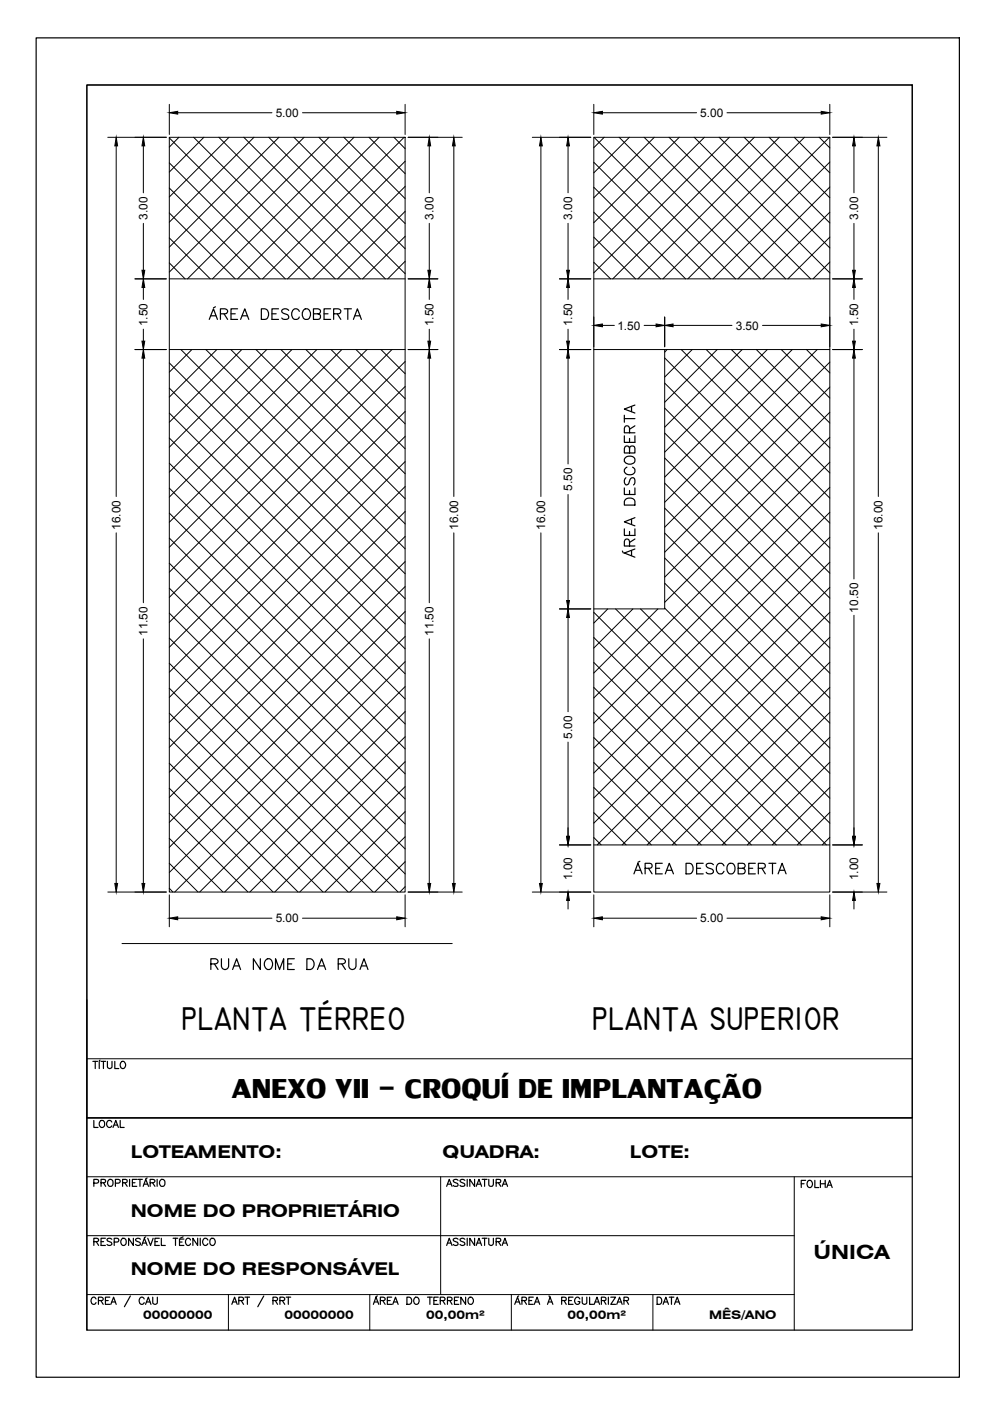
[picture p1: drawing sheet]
<svg xmlns="http://www.w3.org/2000/svg" width="210mm" height="297mm" viewBox="0 0 210 297" stroke-linecap="round" stroke-linejoin="round" font-family="sans-serif">
<!-- layer: COTAS -->
<g fill="none" stroke="#000" stroke-width=".21">
<path d="M22.9 29.1h12.4M24.6 30.9v74.4M30.4 30.9v10M35.9 39.9l19.3 19.2M35.9 34.5l24.6 24.6M35.9 29.2l29.9 29.9M35.9 22.1v6.4M37.7 23.9h20M37.9 29.1l-2 2.1M41.1 29.1l30 30M43.2 29.1l-7.3 7.4M46.4 29.1l30 30"/>
<path d="M48.6 29.1l-12.7 12.7M51.7 29.1l30 30M53.8 29.1l-17.9 18M57 29.1l28.9 28.9M59.1 29.1l-23.2 23.3M62.3 29.1l23.6 23.6M64.1 23.9h20M64.5 29.1l-28.6 28.6M67.6 29.1l18.3 18.3M69.8 29.1l-30 30M72.9 29.1l13 13M75.1 29.1l-30.1 30"/>
<path d="M78.2 29.1l7.7 7.7M80.4 29.1l-30 30M83.5 29.1l2.4 2.4M85.7 29.1l-30 30M85.9 34.2l-24.9 24.9M85.9 39.5l-19.6 19.6M85.9 22.1v6.4M86.5 29.1h11.5M91 30.9v10M96.2 30.9v74.4M112.9 29.1h12.4M114.7 30.9v74.4"/>
<path d="M120.4 30.9v10M125.9 39.7l19.5 19.4M125.9 34.4l24.8 24.7M125.9 22.1v6.4M125.9 29.1l30.1 30M127.7 23.9h20M128.1 29.1l-2.2 2.2M131.3 29.1l29.9 30M133.4 29.1l-7.5 7.5M136.6 29.1l30 30M138.7 29.1l-12.8 12.8M141.9 29.1l30 30"/>
<path d="M144 29.1l-18.1 18.1M147.2 29.1l28.7 28.8M149.4 29.1l-23.5 23.4M152.5 29.1l23.4 23.5M154.1 23.9h20M154.6 29.1l-28.7 28.8M157.8 29.1l18.1 18.2M159.9 29.1l-30 30M163.1 29.1l12.8 12.8M165.2 29.1l-29.9 30M168.4 29.1l7.5 7.5M170.6 29.1l-30.1 30"/>
<path d="M173.7 29.1l2.2 2.3M175.9 29.1l-30.1 30M175.9 34.4l-24.7 24.7M175.9 39.7l-19.4 19.4M175.9 22.1v6.4M176.5 29.1h11.5M181.1 30.9v10M186.2 30.9v74.4M28.6 59.1h6.7M30.4 47.4v9.9M35.9 55.7l3.3 3.4M35.9 50.4l8.7 8.7"/>
<path d="M35.9 45.2l14 13.9M85.9 44.8l-14.3 14.3M85.9 50.1l-9 9M85.9 55.4l-3.7 3.7M86.5 59.1h6.3M91 47.4v9.9M118.6 59.1h6.7M120.4 47.4v9.9M125.9 55.6l3.6 3.5M125.9 50.3l8.8 8.8M125.9 45l14.1 14.1M175.9 45l-14.1 14.1"/>
<path d="M175.9 50.3l-8.9 8.8M175.9 55.6l-3.5 3.5M176.5 59.1h6.3M181.1 47.4v9.9M28.6 74.1h6.7M30.4 60.9v2.6M30.4 69.8v2.5M30.4 75.9v51.9M35.9 76.9l50 50M38.4 74.1l47.5 47.6M40.7 74.1l-4.8 4.8M43.6 74.1l42.3 42.3"/>
<path d="M46 74.1l-10.1 10.1M48.9 74.1l37 37M51.3 74.1l-15.4 15.4M54.3 74.1l31.6 31.6M56.6 74.1l-20.7 20.7M59.6 74.1l26.3 26.3M61.9 74.1l-26 26M64.9 74.1l21 21.1M67.2 74.1l-31.3 31.3M70.2 74.1l15.7 15.8M72.5 74.1l-36.6 36.6M75.5 74.1l10.4 10.4"/>
<path d="M77.8 74.1l-41.9 41.9M80.8 74.1l5.1 5.1M83.1 74.1l-47.2 47.2M85.9 76.7l-50 49.9M86.5 74.1h6.3M91 60.9v2.6M91 69.8v2.5M91 75.9v51.9M118.6 74.1h6.7M120.4 60.9v2.6M120.4 69.8v2.5M120.4 75.9v22.5"/>
<path d="M125.9 67.2v6.3M127.7 69h2.6M136.6 69h2.5M140.9 75.9l35 35M140.9 67.2v6.3M141.4 74.1l-.5 .6M142.7 69h12.5M144.4 74.1l31.5 31.5M146.8 74.1l-5.9 5.9M149.7 74.1l26.2 26.2M152.1 74.1l-11.2 11.2M155.1 74.1l20.8 20.9"/>
<path d="M157.4 74.1l-16.5 16.5M160.4 74.1l15.5 15.6M161.7 69h12.4M162.7 74.1l-21.8 21.8M165.7 74.1l10.2 10.3M168 74.1l-27.1 27.1M171 74.1l4.9 5M173.3 74.1l-32.4 32.4M175.9 76.8l-35 35M175.9 67.2v6.3M176.5 74.1h6.3M181.1 60.9v2.6"/>
<path d="M181.1 69.8v2.5M181.1 75.9v46.9M35.9 98.2l50 50M35.9 92.9l50 50M35.9 87.6l50 50M35.9 82.3l50 50M85.9 81.9l-50 50M85.9 87.2l-50 50M85.9 92.5l-50 50M85.9 97.9l-50 50M140.9 97.1l35 35M140.9 91.8l35 35"/>
<path d="M140.9 86.5l35 35M140.9 81.2l35 35M175.9 82.1l-35 35M175.9 87.4l-35 35M175.9 92.7l-35 35M175.9 98l-50 50M24.6 113v74.3M35.9 119.4l50 50M35.9 114.1l50 50M35.9 108.8l50 50M35.9 103.5l50 50M85.9 103.2l-50 49.9"/>
<path d="M85.9 108.4l-50 50M85.9 113.7l-50 50M85.9 119.1l-50 50M96.2 113v74.3M114.7 113v74.3M120.4 104.8v22.5M140.9 118.3l35 35M140.9 113l35 35M140.9 107.7l35 35M140.9 102.4l35 35M175.9 103.3l-50 50M175.9 108.6l-50 50"/>
<path d="M175.9 113.9l-50 50M175.9 119.2l-50 50M186.2 113v74.3M30.4 135.5v51.8M35.9 135.3l50 50M35.9 130l50 50M35.9 124.7l50 50M85.9 124.4l-50 50M85.9 129.7l-50 49.9M85.9 134.9l-50 50.1M91 135.5v51.8M118.6 129.1h6.7"/>
<path d="M120.4 130.9v20M125.9 135.2l44 43.9M125.9 129.8l49.3 49.3M128.9 129.1l-3 3M130.5 129.1l45.4 45.4M134.2 129.1l-8.3 8.3M135.8 129.1l40.1 40.1M139.5 129.1l-13.6 13.6M140.9 128.9l35 35M140.9 123.6l35 35M175.9 124.5l-50 50M175.9 129.8l-49.3 49.3"/>
<path d="M175.9 135.1l-44 44M181.1 130.5v46.8M35.9 156.5l32.6 32.6M35.9 151.2l37.9 37.9M35.9 145.9l43.2 43.2M35.9 140.6l48.5 48.5M85.9 140.3l-48.9 48.8M85.9 145.6l-43.6 43.5M85.9 150.9l-38.3 38.2M85.9 156.2l-32.9 32.9M120.4 157.3v20M125.9 156.4l22.8 22.7"/>
<path d="M125.9 151.1l28.1 28M125.9 145.7l33.4 33.4M125.9 140.4l38.7 38.7M175.9 140.4l-38.7 38.7M175.9 145.7l-33.4 33.4M175.9 151l-28.1 28.1M175.9 156.3l-22.8 22.8M35.9 177.7l11.4 11.4M35.9 172.4l16.7 16.7M35.9 167.1l22 22M35.9 161.8l27.3 27.3M85.9 161.5l-27.6 27.6"/>
<path d="M85.9 166.8l-22.4 22.3M85.9 172.1l-17 17M85.9 177.4l-11.7 11.7M118.6 179.1h6.7M125.9 177.6l1.6 1.5M125.9 172.3l6.9 6.8M125.9 166.9l12.2 12.2M125.9 161.7l17.5 17.4M175.9 161.6l-17.4 17.5M175.9 166.9l-12.2 12.2M175.9 172.2l-6.9 6.9M175.9 177.5l-1.6 1.6"/>
<path d="M176.5 179.1h6.3M22.9 189.1h12.4M35.9 188.3l.8 .8M35.9 183l6.1 6.1M35.9 189.7v6.8M37.7 194.7h20M64.1 194.7h20M85.9 182.7l-6.4 6.4M85.9 188l-1.1 1.1M85.9 189.7v6.8M86.5 189.1h11.5M112.9 189.1h12.4"/>
<path d="M120.4 190.9v1.8M125.9 189.7v6.8M127.7 194.7h20M154.1 194.7h20M175.9 189.7v6.8M176.5 189.1h11.5M181.1 190.9v1.8"/>
</g>
<g fill="none" stroke="#000" stroke-width=".21">
<path d="M35.9 29.1h50v160h-50zM125.9 29.1h50v160h-50zM35.9 59.1h50M125.9 59.1h50M35.9 74.1h50M125.9 74.1h50M140.9 74.1v55h-15M125.9 179.1h50M25.9 200.1h70M18.4 237h175M18.4 224.5h175M18.4 249.5h175"/>
<path d="M93.4 249.5v25M168.4 249.5v32.5M18.4 262h150M18.4 274.5h150M48.4 274.5v7.5M78.4 274.5v7.5M108.4 274.5v7.5M138.4 274.5v7.5"/>
</g>
<!-- layer: COTAS -->
<g fill="#000" stroke="#000" stroke-width=".21">
<path d="M24.6 29.1l.3 1.8h-.6zM30.4 29.1l.3 1.8h-.6zM35.9 23.9l1.8-.3v.6zM84.1 23.6l1.8 .3-1.8 .3zM91 29.1l.3 1.8h-.6zM96.2 29.1l.3 1.8h-.6zM114.7 29.1l.3 1.8h-.6zM120.4 29.1l.3 1.8h-.6zM125.9 23.9l1.8-.3v.6zM174.1 23.6l1.8 .3-1.8 .3zM181.1 29.1l.3 1.8h-.6zM186.2 29.1l.4 1.8h-.7z"/>
<path d="M30.1 57.3h.6l-.3 1.8zM90.7 57.3h.6l-.3 1.8zM120.1 57.3h.6l-.3 1.8zM180.8 57.3h.6l-.3 1.8zM30.1 72.3h.6l-.3 1.8zM30.4 59.1l.3 1.8h-.6zM30.4 74.1l.3 1.8h-.6zM91 59.1l.3 1.8h-.6zM90.7 72.3h.6l-.3 1.8zM91 74.1l.3 1.8h-.6zM120.1 72.3h.6l-.3 1.8zM120.4 59.1l.3 1.8h-.6z"/>
<path d="M120.4 74.1l.3 1.8h-.6zM125.9 69l1.8-.3v.6zM139.1 68.7l1.8 .3-1.8 .3zM140.9 69l1.8-.3v.6zM174.1 68.7l1.8 .3-1.8 .3zM181.1 59.1l.3 1.8h-.6zM180.8 72.3h.6l-.3 1.8zM181.1 74.1l.3 1.8h-.6zM120.4 129.1l.3 1.8h-.6zM120.1 127.3h.6l-.3 1.8zM120.1 177.3h.6l-.3 1.8zM180.8 177.3h.6l-.3 1.8z"/>
<path d="M24.3 187.3h.6l-.3 1.8zM30.1 187.3h.6l-.3 1.8zM35.9 194.7l1.8-.3v.6zM84.1 194.4l1.8 .3-1.8 .3zM90.7 187.3h.6l-.3 1.8zM95.9 187.3h.6l-.3 1.8zM114.4 187.3h.6l-.3 1.8zM120.4 189.1l.3 1.8h-.6zM125.9 194.7l1.8-.3v.6zM174.1 194.4l1.8 .3-1.8 .3zM181.1 189.1l.3 1.8h-.6zM185.9 187.3h.7l-.4 1.8z"/>
</g>
<!-- layer: 0 -->
<path d="M18.4 18h175v219h-175z" fill="none" stroke="#000" stroke-width=".21"/>
<g fill="none" stroke="#000" stroke-width=".25">
<path d="M18.4 212v70M19.7 225h1M20.2 225v1.6M21 225v1.6M21.2 224.8l-.2 .1M21.4 225h1M21.9 225v1.6M22.8 225v1.3l.4 .3 .5-.3v-1.3M24.3 225v1.6h.9M25.6 225.3a.61 .61 0 0 1 .8-.1 .61 .61 0 0 1 .2 .8 .57 .57 0 0 1-.5 .6 .57 .57 0 0 1-.6-.6zM19.9 250.9l.9-.1 .1-.2-.1-.4-.9-.2v1.5M21.4 250.8l.9-.1 .1-.5-1-.2v1.5"/>
<path d="M21.9 250.8l.5 .7M23 250.3l.3-.3a.74 .74 0 0 1 .7 .8 .74 .74 0 0 1-.7 .7l-.5-.5zM24.5 250.9l.8-.1 .2-.2-.1-.4-.9-.2v1.5M26 250.8l.8-.1 .1-.5-.9-.2v1.5M26.5 250.8l.5 .7M27.5 250v1.5M28.1 250.8h.5M29 250h-.9v1.5h.9M29.2 250h1M29.7 250v1.5M30.4 251.5l.5-1.5 .6 1.5M30.6 251.1h.7"/>
<path d="M31.2 249.8l-.3 .1M31.8 250.8l.9-.1 .2-.2-.1-.3-1-.2v1.5M32.3 250.8l.6 .7M33.3 250v1.5M34.1 250.1l.1-.1a.74 .74 0 0 1 .8 .8 .74 .74 0 0 1-.8 .7 .84 .84 0 0 1-.1-1.4zM94.7 251.5l.5-1.5 .6 1.5M94.9 251.1h.7M97.1 250.3a.59 .59 0 0 0-1 .1l1 .7-.1 .4h-.5l-.4-.2M98.6 250.3l-.4-.3-.7 .3 .1 .3 1 .5-.2 .4h-.5l-.4-.2M99.1 250v1.5M100.6 250v1.5l-1-1.5v1.5M101 251.5l.6-1.5 .5 1.5"/>
<path d="M101.2 251.1h.7M102.2 250h1.1M102.7 250v1.5M103.6 250v1.1a.49 .49 0 0 0 .5 .4 .49 .49 0 0 0 .5-.4v-1.1M105.2 250.8l.8-.1 .1-.5-.9-.2v1.5M105.7 250.8l.5 .7M106.5 251.5l.6-1.5 .5 1.5M106.7 251.1h.7M19.9 263.3l.9-.1 .1-.4-.4-.3h-.6v1.6M20.4 275.4a.54 .54 0 0 0-.7-.4 .54 .54 0 0 0-.4 .6 .61 .61 0 0 0 .2 .8 .61 .61 0 0 0 .8-.1l.1-.1M20.4 263.3l.5 .8M20.9 275.7h.8l.2-.4-.4-.3h-.6v1.5"/>
<path d="M21.4 275.7l.5 .8M21.4 263.3h.6M22.4 262.5h-1v1.6h1M22.4 275.7h.5M23.3 275h-.9v1.5h.9M23.5 276.5l.6-1.5 .5 1.5M23.7 262.7l-.4-.2-.6 .2 .1 .4 .7 .3a.34 .34 0 0 1 0 .6l-.4 .1-.4-.3M23.7 276h.7M24.2 263.3h.9l.1-.3-.1-.4-.9-.1v1.6M25.8 262.7a.61 .61 0 0 1 .8 0 .61 .61 0 0 1 .2 .8 .57 .57 0 0 1-.6 .6 .57 .57 0 0 1-.6-.6zM27.6 274.8l-1.2 2.3M28.3 262.5v1.6l-1-1.6v1.6"/>
<path d="M29.8 262.7a.58 .58 0 0 0-.6-.2 .58 .58 0 0 0-.5 .4l.2 .2 .7 .3 .2 .4a.67 .67 0 0 1-1.1 0M30.1 264.1l.5-1.6 .6 1.6M30.3 263.6h.7M30.6 275.4a.54 .54 0 0 0-.7-.4 .54 .54 0 0 0-.4 .6 .63 .63 0 0 0 .2 .8 .63 .63 0 0 0 .8-.1l.1-.1M30.9 276.5l.6-1.5 .5 1.5M30.9 262.2l-.3 .2M31.1 276h.7M31.3 262.5l.6 1.6 .6-1.6M32.4 275v1.3l.4 .2 .5-.2 .1-1.3M32.9 263.3h.5M33.8 262.5h-.9v1.6h.9M34.2 262.5v1.6h.9"/>
<path d="M36.7 262.5h1M37.2 262.5v1.6M38.1 263.3h.5M38.8 262.2l-.6 .3M39 262.7h-.9v1.4h.9M40.4 262.9a.54 .54 0 0 0-.6-.4 .54 .54 0 0 0-.5 .6 .63 .63 0 0 0 .2 .8 .63 .63 0 0 0 .8-.1l.1-.1M41.9 262.5v1.6l-1-1.6v1.6M42.5 262.5v1.6M44.1 262.9a.56 .56 0 0 0-.7-.4 .56 .56 0 0 0-.4 .6 .62 .62 0 0 0 .2 .9 .62 .62 0 0 0 .9-.3M44.6 262.7a.72 .72 0 0 1 1.1 .3 .72 .72 0 0 1-.4 1 .72 .72 0 0 1-.8-.3 .72 .72 0 0 1 .1-1zM49.1 276.5l.6-1.5 .6 1.5M49.4 276h.7"/>
<path d="M50.6 275.7h.9l.1-.4-.3-.3h-.7v1.5M51.1 275.7l.5 .8M51.9 275h1M52.5 275v1.5M55.9 274.8l-1.2 2.3M57.9 275.7h.8l.1-.5-.3-.2h-.6v1.5M58.4 275.7l.4 .8M59.4 275.7h.8l.2-.4-.4-.3h-.6v1.5M59.9 275.7l.5 .8M60.7 275h.9M61.1 275v1.5M79.2 276.5l.5-1.5 .6 1.5"/>
<path d="M79.4 276h.7M80 274.8l-.3 .1M80.6 275.7h.9l.2-.4-.4-.3h-.7v1.5M81.2 275.7l.5 .8M82.1 275.7h.6M83.1 275h-1v1.5h1M83.3 276.5l.6-1.5 .5 1.5M83.5 276h.7M86.3 275h.5a.82 .82 0 0 1 .5 .8 .82 .82 0 0 1-.5 .7h-.5zM87.8 275.3a.69 .69 0 0 1 1 .1 .69 .69 0 0 1-.1 .9 .69 .69 0 0 1-.9 0 .69 .69 0 0 1 0-1zM90.6 275h1.1M91.1 275v1.5"/>
<path d="M92 275.7h.6M92.9 275h-.9v1.5h.9M93.3 275.7h.9l.2-.4-.4-.3h-.7v1.5M93.9 275.7l.5 .8M94.7 264.1l.5-1.6 .6 1.6M94.9 275.7h.8l.1-.5-.3-.2h-.6v1.5M94.9 263.6h.7M95.4 275.7l.4 .8M96.4 275.7h.5M97.1 262.7a.58 .58 0 0 0-.5-.2 .58 .58 0 0 0-.5 .4l.2 .2 .7 .3 .1 .4a.67 .67 0 0 1-1 0M97.3 275h-.9v1.5h.9M98.6 262.7l-.4-.2a.48 .48 0 0 0-.7 .4l.9 .5a.34 .34 0 0 1 0 .6l-.5 .1-.4-.3"/>
<path d="M98.7 275v1.5l-1-1.5v1.5M99.1 262.5v1.6M99.5 275.1a.75 .75 0 0 1 .9 .4 .75 .75 0 0 1-.3 1 .75 .75 0 0 1-.9-.5 .75 .75 0 0 1 .3-.9zM100.6 262.5v1.6l-1-1.6v1.6M101 264.1l.6-1.6 .5 1.6M101.2 263.6h.7M102.2 262.5h1.1M102.7 262.5v1.6M103.6 262.5l.1 1.3 .4 .3 .3-.1 .2-.4v-1.1M105.2 263.3l.9-.2v-.4l-.3-.2h-.6v1.6M105.7 263.3l.5 .8M106.5 264.1l.6-1.6 .5 1.6"/>
<path d="M106.7 263.6h.7M109.1 276.5l.6-1.5 .6 1.5M109.3 276h.8M110 274.8l-.3 .1M110.7 275.7h.8l.1-.5-.3-.2h-.6v1.5M111.1 275.7l.5 .8M112.1 275.7h.6M113.1 275h-1v1.5h1M113.3 276.5l.6-1.5 .5 1.5M113.5 276h.7M116.1 276.5l.5-1.5 .6 1.5M116.3 276h.7"/>
<path d="M116.4 274.8l.2 .1M119.1 275.7h.8l.1-.5-.3-.2h-.6v1.5M119.6 275.7l.5 .8M120.6 275.7h.6M121.5 275h-.9v1.5h.9M122.9 275.4a.56 .56 0 0 0-.6-.4 .56 .56 0 0 0-.5 .6 .62 .62 0 0 0 .3 .9 .62 .62 0 0 0 .8-.3v-.2h-.3M123.4 275l.1 1.3 .4 .2 .5-.2v-1.3M125 275v1.5h.9M126 276.5l.6-1.5 .5 1.5M126.2 276h.7M127.5 275.7h.9v-.5l-.3-.2h-.6v1.5M128 275.7l.5 .8"/>
<path d="M129 275v1.5M129.5 275h1l-1 1.5h1M130.8 276.5l.6-1.5 .5 1.5M131 276h.7M132.3 275.7h.8l.1-.5-.3-.2h-.6v1.5M132.8 275.7l.5 .8"/>
</g>
<!-- layer: A-FORMATO -->
<path d="M7.7 8h195.7v284h-195.7zM18.4 18h175v264h-175z" fill="none" stroke="#000" stroke-width=".25"/>
<text font-size="8.6" x="49.1" y="232.7">ANEXO VII - CROQUÍ DE IMPLANTAÇÃO</text>
<g font-size="7">
<text x="38.5" y="218.3">PLANTA TÉRREO</text>
<text x="125.6" y="218.3">PLANTA SUPERIOR</text>
</g>
<text font-size="6.2" x="133.3" y="186.6">ÁREA DESCOBERTA</text>
<g font-size="5.7">
<text x="43" y="68.8">ÁREA DESCOBERTA</text>
<text x="135.5" y="119.2" transform="rotate(-90 135.5 119.2)">ÁREA DESCOBERTA</text>
</g>
<text font-size="5.3" x="43.4" y="206.7">RUA NOME DA RUA</text>
<g font-size="4.4">
<text x="18.7" y="240.2">LOCAL</text>
<text x="168.6" y="252.9">FOLHA</text>
<text x="137.9" y="277.6">DATA</text>
</g>
<text font-size="4.2" x="172.5" y="267">ÚNICA</text>
<g font-size="3.7">
<text x="27.7" y="245.4">LOTEAMENTO:</text>
<text x="93.8" y="245.4">QUADRA:</text>
<text x="133.6" y="245.4">LOTE:</text>
<text x="27.7" y="257.9">NOME DO PROPRIETÁRIO</text>
<text x="27.7" y="270.4">NOME DO RESPONSÁVEL</text>
</g>
<g font-size="2.5">
<text x="58.5" y="24.8">5.00</text>
<text x="148.5" y="24.8">5.00</text>
<text x="31.3" y="46.6" transform="rotate(-90 31.3 46.6)">3.00</text>
<text x="91.9" y="46.6" transform="rotate(-90 91.9 46.6)">3.00</text>
<text x="121.3" y="46.6" transform="rotate(-90 121.3 46.6)">3.00</text>
<text x="181.9" y="46.6" transform="rotate(-90 181.9 46.6)">3.00</text>
<text x="31.3" y="69.2" transform="rotate(-90 31.3 69.2)">1.50</text>
<text x="91.9" y="69.2" transform="rotate(-90 91.9 69.2)">1.50</text>
<text x="121.3" y="69.2" transform="rotate(-90 121.3 69.2)">1.50</text>
<text x="130.9" y="69.9">1.50</text>
<text x="156" y="69.9">3.50</text>
<text x="181.9" y="69.2" transform="rotate(-90 181.9 69.2)">1.50</text>
<text x="121.3" y="104.1" transform="rotate(-90 121.3 104.1)">5.50</text>
<text x="25.5" y="112.3" transform="rotate(-90 25.5 112.3)">16.00</text>
<text x="97.1" y="112.3" transform="rotate(-90 97.1 112.3)">16.00</text>
<text x="115.6" y="112.3" transform="rotate(-90 115.6 112.3)">16.00</text>
<text x="187.1" y="112.3" transform="rotate(-90 187.1 112.3)">16.00</text>
<text x="181.9" y="129.9" transform="rotate(-90 181.9 129.9)">10.50</text>
<text x="31.3" y="134.9" transform="rotate(-90 31.3 134.9)">11.50</text>
<text x="91.9" y="134.9" transform="rotate(-90 91.9 134.9)">11.50</text>
<text x="121.3" y="156.6" transform="rotate(-90 121.3 156.6)">5.00</text>
<text x="121.3" y="186.6" transform="rotate(-90 121.3 186.6)">1.00</text>
<text x="181.9" y="186.6" transform="rotate(-90 181.9 186.6)">1.00</text>
<text x="58.5" y="195.6">5.00</text>
<text x="148.5" y="195.6">5.00</text>
<text x="30.4" y="279.6">00000000</text>
<text x="60.3" y="279.6">00000000</text>
<text x="90.3" y="279.6">00,00m²</text>
<text x="120.4" y="279.6">00,00m²</text>
<text x="150.3" y="279.6">MÊS/ANO</text>
</g>
</svg>
